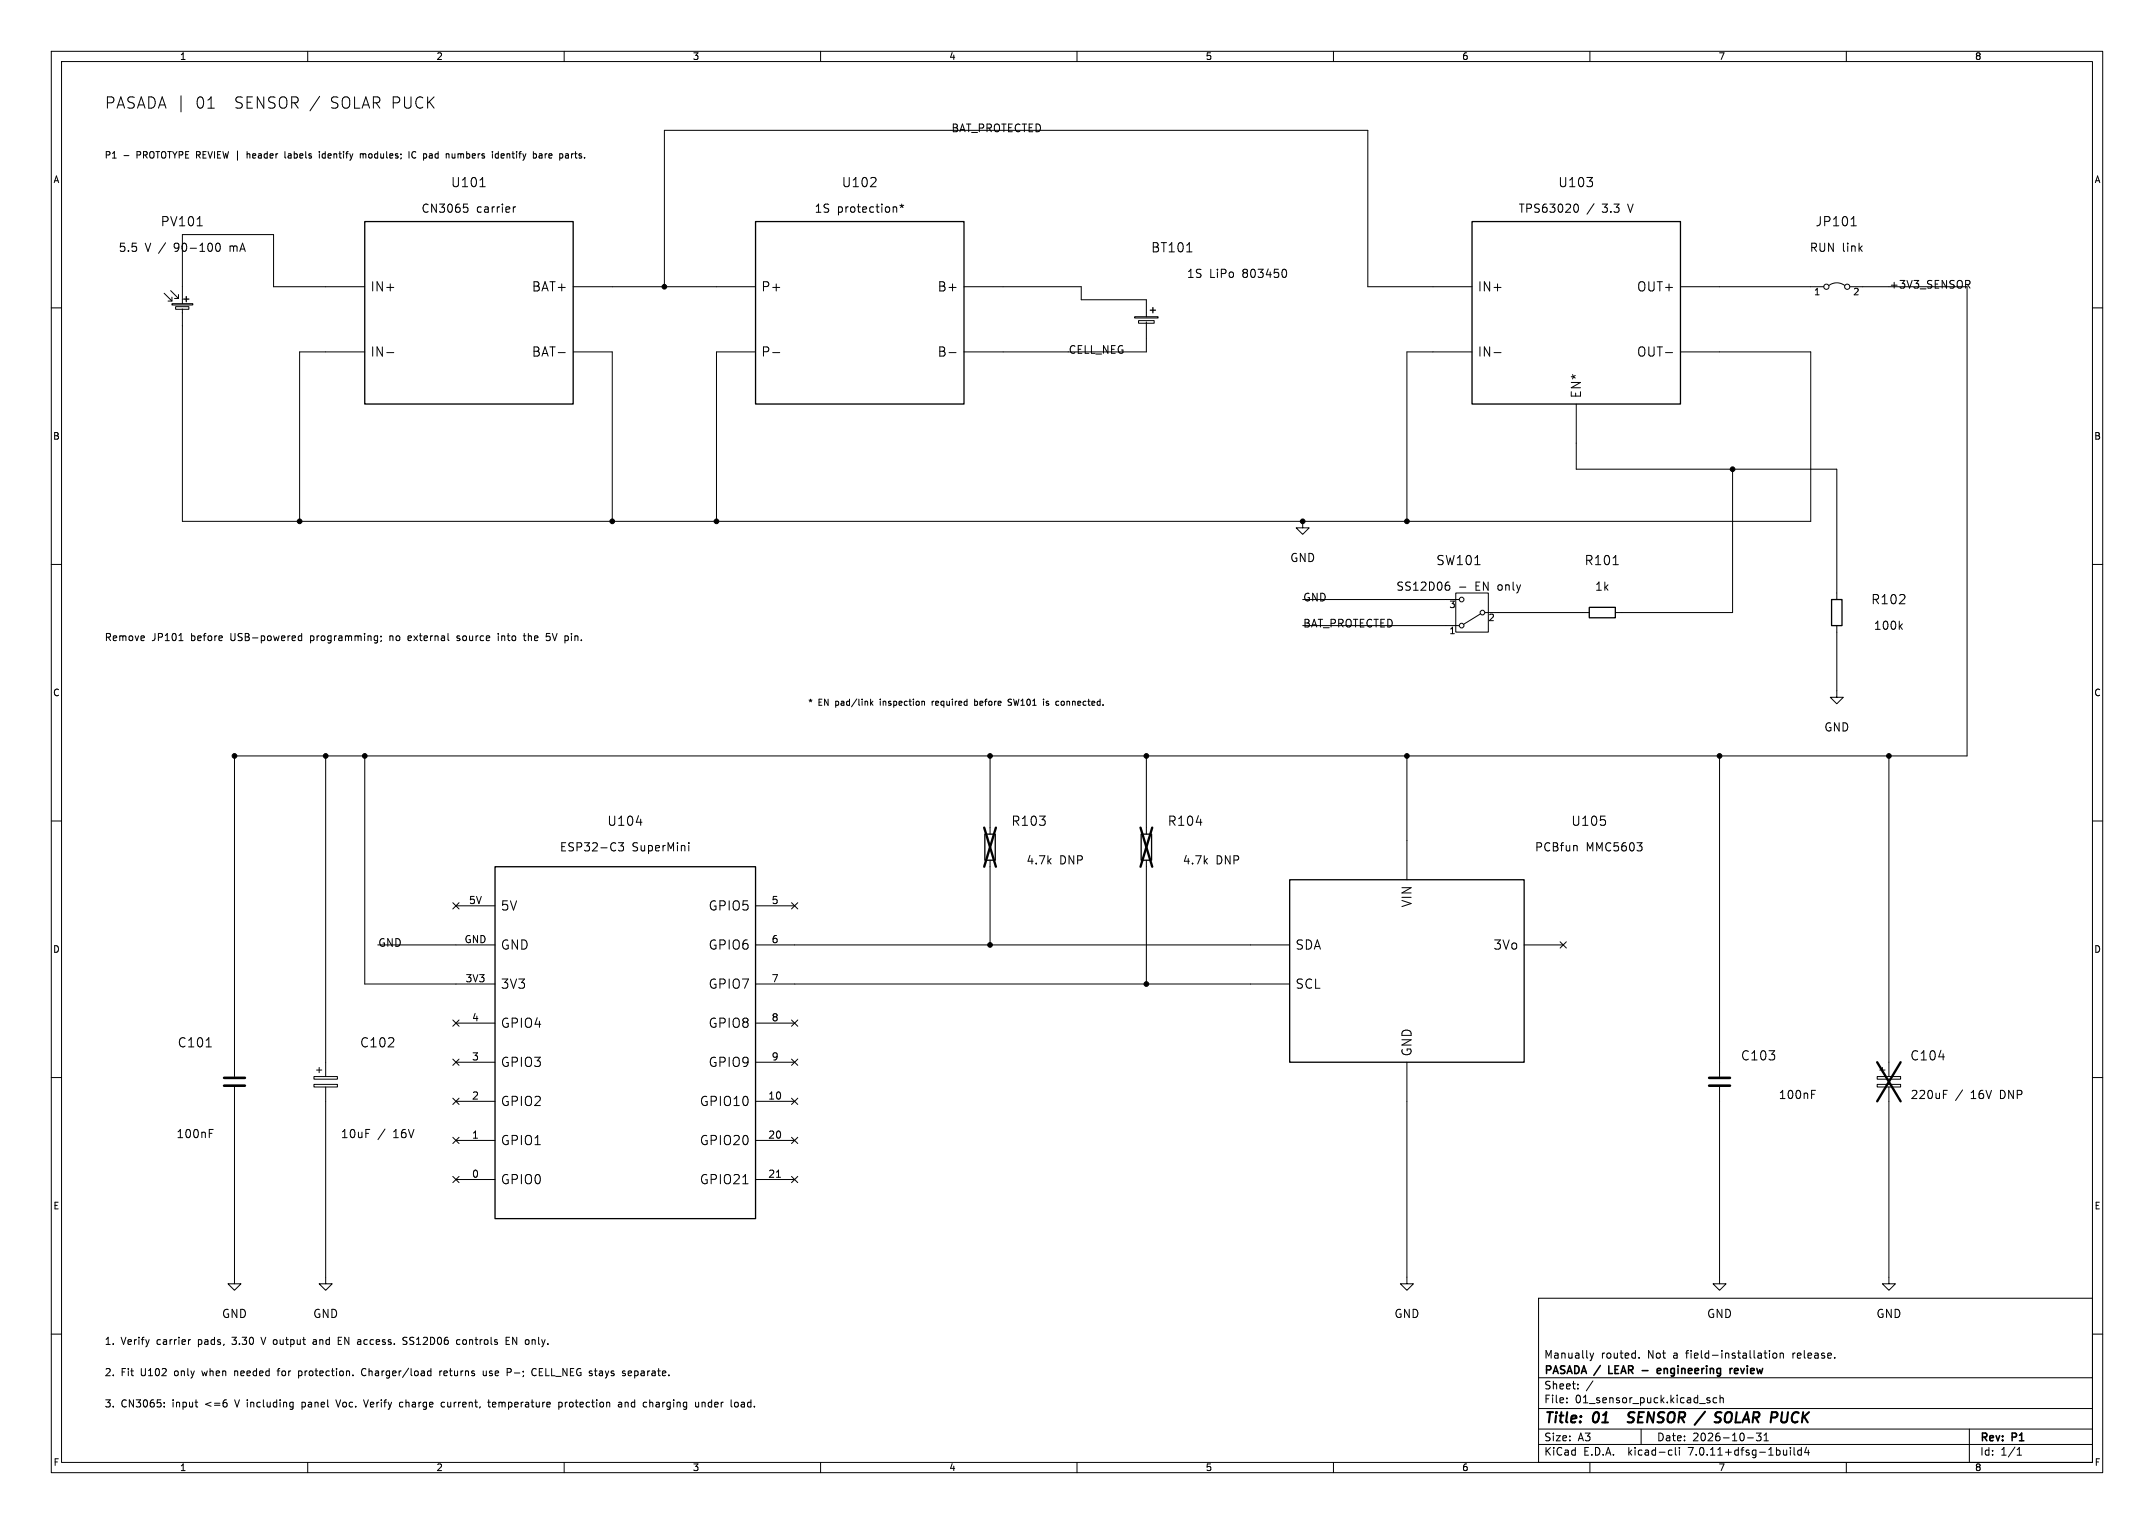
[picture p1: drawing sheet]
<svg xmlns="http://www.w3.org/2000/svg" width="420mm" height="297mm" viewBox="0 0 420 297" stroke-linecap="round" stroke-linejoin="round" font-family="sans-serif">
<g fill="none" stroke="#000" stroke-width=".19">
<path d="M10 10h400v277h-400zM12 12h396v273h-396zM60 10v2M62.3 18.8l-1.9 2.8M110 10v2M160 10v2M210 10v2M260 10v2M310 10v2M360 10v2M24.2 30.3h.9M48.2 29.5v1.3"/>
<path d="M48.4 30l-.2 .1M55.6 29.5v1.1l.1 .2M62.3 29.5v.2M62.3 30v.8M70.3 30v.8M70.3 30.1l.3-.1 .2 .1M70.8 30.1v.7M71 30l-.2 .1M79.7 29.5v1.3M80.8 29.5a.64 .64 0 0 0-.5 .7 .64 .64 0 0 0 .5 .6M83.7 30.4v.3M88.2 30v.6l.1 .2"/>
<path d="M90.4 39.8h.8M93.6 36.4h1M97.2 29.5v1.3M97.2 30h-.4l-.2 .2 .1 .5h.5M104.1 30h.3l.2 .2-.1 .5-.4 .1M105.1 30h.5l.1 .8M105.7 30.3h-.4l-.2 .2 .2 .3 .4-.1M110.3 30h.5v.8M110.3 30.7h.5M110.8 30.3l-.5 .1M175.4 40l.4 .2M175.8 39.8v.4"/>
<path d="M176.2 40l-.4 .2M307.2 39.8a.85 .85 0 0 1 .6 .8 .85 .85 0 0 1-.6 .8M310.8 39.7l-1.4 2.1M10 60h2M32 57.2l1.5 1.5M33.3 56.6l1.5 1.6M33.5 59.2h4.1v.2h-4.1zM33.5 57.9v.8h-.7M34.2 59.8h2.6v.5h-2.6zM34.8 57.4v.8h-.8M38.4 44h1.1M42.3 47.5l.1-.1a.85 .85 0 0 1 .6 .8 .85 .85 0 0 1-.6 .8 1.06 1.06 0 0 1-.1-1.5z"/>
<path d="M71.1 55.9h-17.8v-10.2h-17.7v13.5M90.9 40.4l.3 .3v.4l-.3 .3M100.1 40.3v1.1M100.5 40.3l-.3 .1-.1 .2M111.8 55.9h35.5M129.5 55.9v-30.5h137.2v30.5h20.3M174.4 40.3l.4 .1v.1v.9M175.8 40.2l-.2 .3M175.8 40.2l.3 .3M188 55.9h22.8v2.5h12.7v3.3M231.4 49.1h1M250.3 52.5a.85 .85 0 0 1 .6 .8 .85 .85 0 0 1-.6 .8"/>
<path d="M327.7 55.9h27.9M356.6 55.6a2.54 2.54 0 0 1 3.1 0M360.7 55.9h22.8v91.4h-337.8v62.5M360.9 44h1.1M361.3 42.5l.1-.3v1.8M383.6 55.4l.5 .8M383.8 54.7l.3 .2-.1 .4-.2 .1M408 60h2M35.6 60.2v41.4h317.5v-33h-25.4M71.1 68.6h-12.7v33M75.4 68.7h1.4M108.8 68.7h1.4"/>
<path d="M111.8 68.6h7.6v33M147.3 68.6h-7.6v33M150.7 68.7h1.3M185 68.7h1.4M221.2 61.7h4.6v.3h-4.6zM222 62.5h3v.5h-3zM223.5 62.7v5.9h-35.5M287 68.6h-12.7v33M291.3 68.7h1.4M307.3 78.7v12.7h50.8v25.4M324.7 68.7h1.4M337.8 91.4v28h-22.8"/>
<path d="M10 110h2M254 101.6v1.3h1.3l-1.3 1.2-1.3-1.2h1.3M254 116.8h30.5M282.2 113.4h.3M282.4 114l.3 .3v.4l-.3 .3M283.8 115.6h6.4v7.6h-6.4zM284.6 114.4h1.2M287.6 110h1M288.7 119.6l-3.3 2.1M289.6 119.4h20.3M314.5 110h1M408 110h2"/>
<path d="M34.9 124.8h.8M58.8 124l-.4-.1-.2 .3 .1 .6h.5M58.8 123.4v1.4M73.2 123.9l.4 .1M73.6 124.8h-.4M73.6 123.9v1.1l-.2 .3M74.3 124v.1M74.4 124.8l-.2 .2M79.8 123.9l-.2 .2v.5l.2 .2M80.2 124.2l-.6 .2M89.1 124.8h.4M89.5 123.9l-.4 .2 .1 .2 .3 .1"/>
<path d="M97.2 123.4v.2M97.2 123.9v.9M102 123.9h.6M102.2 123.4v1.2l.4 .2M106.6 123.4h.6M106.7 124h.3l.3 .2M107.3 124.6l-.3 .2h-.3M169.8 136.3v1.2M169.9 137l.3 .5M170.2 136.7l-.4 .4M179.8 136.7h.4l.1 .8M181.8 136.7v.8"/>
<path d="M181.8 136.8v.1M190 136.3v1.2M190 137.4l.4 .1M190.4 136.7h-.4M196.6 137.4h.5M197.1 136.3h-.4l-.1 .3 .5 .3M203.5 136.3v.1M203.5 136.7v.8M204 137.4l.3 .1M204.2 136.7l-.2 .1 .2 .3M206.3 136.7h.1M206.4 137.4l-.1 .1"/>
<path d="M254 121.9h30.5M358.1 121.9v14h1.3l-1.3 1.3-1.2-1.3h1.2M370.5 122l.4 .7M370.9 121.6l-.6 .6M10 160h2M63.5 147.3v62.5M71.1 147.3v44.5h25.4M193 147.3v15.3M223.5 147.3v15.3M274.3 147.3v24.2M335.3 147.3v62.5M368.3 147.3v62.5"/>
<path d="M408 160h2M88.3 175.9l1.2 1.2M88.9 176.5h7.6M89.5 175.9l-1.2 1.2M120.6 164.2h1l-.6 .6 .5 .2v.7l-.2 .1h-.5l-.2-.1M124.1 160.2h1.1M134.3 164.2v.2M134.3 164.8v1M147.3 176.5h7.6M154.3 175.9l1.2 1.2M155.5 175.9l-1.2 1.2M193 167.6v16.6"/>
<path d="M223.5 167.6v24.2M73.7 184.2h22.8M88.3 198.8l1.2 1.2M88.9 199.4h7.6M89.5 198.8l-1.2 1.2M147.3 184.2h104.2M147.3 191.8h104.2M147.3 199.4h7.6M154.3 198.8l1.2 1.2M155.5 198.8l-1.2 1.2M297.2 184.2h7.6M304.2 183.5l1.2 1.3"/>
<path d="M305.4 183.5l-1.2 1.3M10 210h2M40.2 204h1M45.7 211.8v38.4h1.3l-1.3 1.3-1.3-1.3h1.3M61.2 209.8h4.6v.5h-4.6zM61.2 211.3h4.6v.5h-4.6zM61.7 208.5h1M62.2 208v1M63.5 211.8v38.4h1.3l-1.3 1.3-1.3-1.3h1.3M88.3 206.4l1.2 1.2M88.3 214l1.2 1.2M88.9 214.6h7.6"/>
<path d="M88.9 207h7.6M89.5 206.4l-1.2 1.2M89.5 214l-1.2 1.2M147.3 214.6h7.6M147.3 207h7.6M154.3 214l1.2 1.2M154.3 206.4l1.2 1.2M155.5 214l-1.2 1.2M155.5 206.4l-1.2 1.2M274.3 207v43.2h1.3l-1.3 1.3-1.3-1.3h1.3M335.3 211.8v38.4h1.2l-1.2 1.3-1.3-1.3h1.3M353.2 212.5h.8"/>
<path d="M366 209.8h4.6v.5h-4.6zM366 211.3h4.6v.5h-4.6zM366.5 208.5h1M367 208v1M368.3 211.8v38.4h1.3l-1.3 1.3-1.3-1.3h1.3M378.9 212.5h.8M382.7 212.4l-1.4 2.1M408 210h2M40.8 220.1h.8M75.1 220l-1.4 2.1M88.3 221.6l1.2 1.3M88.3 229.3l1.2 1.2"/>
<path d="M88.9 229.9h7.6M88.9 222.2h7.6M89.5 221.6l-1.2 1.3M89.5 229.3l-1.2 1.2M147.3 229.9h7.6M147.3 222.2h7.6M151.4 229.4h.8M154.3 221.6l1.2 1.3M154.3 229.3l1.2 1.2M155.5 221.6l-1.2 1.3M155.5 229.3l-1.2 1.2M10 260h2"/>
<path d="M300 253h108v32h-108zM408 260h2M32 274.1v.1M32 273.3v.2M37.2 261.1l-.4 .2M38 273.3h.6M38.4 274.2h.2M44.2 273.4l.1 .2-.1 .5M50.9 260.6l.5 1.4M54 267.2h.6M56.8 273.3h.4M57.2 274.1l-.4 .1"/>
<path d="M57.2 273.3v1.1l-.3 .3M58.2 267.2v1.4M58.2 268l.4 .1M58.6 267.2h-.4M58.9 273.3v1.4M58.9 274.1l.1 .1M59 273.3h-.1M61.5 261.1h-.4M61.6 261.5h-.4l-.2 .2 .1 .2 .5 .1M65.5 272.8l.5 1.4M66 261.3h.4M66.6 260.6h-.6v1.4h.6"/>
<path d="M68.8 268v.1M70.9 272.8l.5 1.4 .4-1.4M71 266.7a.75 .75 0 0 0-.5 .7 .75 .75 0 0 0 .5 .7M78.6 273.3h-.4l-.3 .2 .1 .6h.6M79.4 260.7l-.6-.1-.2 .3 .1 .3 .6 .3v.4l-.2 .1-.5-.1M83.4 267.8l.2 .3 .4-.1M84 267.2h-.4l-.2 .2M84 266.7v1.4M85.8 267.2v.9M86.2 267.2l-.4 .2M86.7 273.3h-.4l-.3 .2 .2 .6h.5M89.7 261.1h-.4l-.3 .2 .2 .6h.5"/>
<path d="M94.2 267.2l.1 .8 .3 .1 .2-.1M94.8 267.2v.9M95.1 273.3h.5M95.3 272.8v1.2l.3 .2M96.2 273.3l-.2 .2v.5l.2 .2M96.7 273.6l-.7 .1M98.7 261.3h.5M98.9 266.7h.5l.3 .3-.1 .4h-.7M99.4 260.6h-.7v1.4h.7M104.6 266.8a.66 .66 0 0 0-1 .5 .66 .66 0 0 0 .7 .8l.3-.1M109 273.3h.4l.2 .2-.1 .6h-.5M109 273.3v1.4"/>
<path d="M120.6 273.3h.6v.9M121.2 273.6l-.4 .1-.2 .2 .2 .3 .4-.1M123 267.2h-.3l-.2 .2 .1 .6 .4 .1M123.2 267.5l-.7 .1M126.7 272.8v1.4M127.1 273.3l-.4 .1M135.6 273.3l.1 .8 .3 .1 .2-.1M136.2 273.3v.9M136.9 273.3v.9M137.4 273.3h-.3l-.2 .1M143.5 273.3h.3l.2 .2-.1 .6-.4 .1M300 278.5h108"/>
<path d="M300 274.5h108M300 268.5h108M305.5 273.2v.2M305.5 272.5v.1M307.7 270.5v.2M307.7 269.8v.1M310 263.7l.4 1M310.4 264.7l-.4 .5M310.6 269.1l-1.3 1.9M310.7 263.7l-.3 1M319.6 264.5v.2M320 278.5v3"/>
<path d="M332.8 272.7l.6 .4-.2 .3-.4-.1M333.4 272.5l-.4-.1-.2 .2M334.7 272.5l-.4-.1-.3 .3 .2 .6h.5M335.4 272.5l.2-.1 .3 .1 .1 .9M335.4 271.9v1.5M342.4 279.3h1l-.5 .6 .4 .1v.6l-.2 .2-.7-.2M343.9 279.7l.5-.4v1.5M343.9 263.7h.6M344.2 263.2v1.3l.3 .2M345 263.2v.1M345 263.7v1M345.8 263.8l.4-.1 .2 .3v.4l-.2 .3-.4-.1-.1-.2z"/>
<path d="M347.1 263.8l.2-.1 .4 .1v.9M347.1 263.7v1M384 278.5v6.5M60 285v2M110 285v2M160 285v2M210 285v2M260 285v2M300 281.5h108M310 285v2M325.6 282.6l.4 .1M326 283.5l-.4 .1"/>
<path d="M326.7 282.1v1.3l.2 .2M327.4 282.1v.1M327.4 282.6v1M340.7 280.2h1.2M343.9 280.8h.9M349.1 282.1v.1M349.1 282.6v1M349.8 282.1v1.3l.2 .2M351.2 282.7l-.4-.1-.3 .3 .2 .6h.5M351.2 282.1v1.5M352.2 282l-.3 1.1h.9M352.6 282.6v1"/>
<path d="M360 285v2M393.3 283.6h.9M393.3 282.5l.4-.4v1.5"/>
<circle cx="356.1" cy="55.9" r=".51"/>
<circle cx="360.2" cy="55.9" r=".51"/>
<circle cx="285" cy="116.8" r=".46"/>
<circle cx="289.1" cy="119.4" r=".46"/>
<circle cx="285" cy="121.9" r=".46"/>
</g>
<path d="M318.4 277a.85 .85 0 0 1-1.1 .1M318.4 275.2h-.4l-.3 .2a.45 .45 0 0 0 .1 .8l.6 .1M332.5 275.1l-2.1 2.6M335.4 275.2l.3 .1M336.9 275.2l-.2 .1a1.24 1.24 0 0 0 0 1.9h.4" fill="none" stroke="#000" stroke-width=".4"/>
<path d="M313.7 266.2v1.5h.7M323.1 267.2l.7-.2v-.2l-.5-.1-.2 .2 .1 .7h.6M337.8 266.7l-.3 .1M338.2 267.2l.7-.2-.1-.2-.4-.1-.2 .2 .1 .7h.5" fill="none" stroke="#000" stroke-width=".3"/>
<g fill="none" stroke="#000" stroke-width=".25">
<path d="M35.8 58.3h1M36.3 57.8v1M71.1 43.2h40.7v35.5h-40.7zM147.3 43.2h40.7v35.5h-40.7zM224.8 59.9v1.1M287 43.2h40.7v35.5h-40.7zM224.3 60.5h1M309.9 118.4h5.1v2h-5.1zM357.1 116.8h2.1v5.1h-2.1zM96.5 168.9h50.8v68.6h-50.8zM192 162.6h2.1v5h-2.1zM222.5 162.6h2v5h-2z"/>
<path d="M251.5 171.5h45.7v35.5h-45.7z"/>
</g>
<path d="M191.9 161.3l2.3 7.6M194.2 161.3l-2.3 7.6M222.4 161.3l2.3 7.6M224.7 161.3l-2.3 7.6M366 207l4.6 7.6M370.6 207l-4.6 7.6" fill="none" stroke="#000" stroke-width=".46"/>
<path d="M43.7 211.6h4.1M43.7 210.1h4.1M333.2 211.6h4.1M333.2 210.1h4.1" fill="none" stroke="#000" stroke-width=".51"/>
<g fill="#000" stroke="#000" stroke-width=".19">
<circle cx="129.5" cy="55.9" r=".46"/>
<circle cx="337.8" cy="91.4" r=".46"/>
<circle cx="58.4" cy="101.6" r=".46"/>
<circle cx="119.4" cy="101.6" r=".46"/>
<circle cx="139.7" cy="101.6" r=".46"/>
<circle cx="254" cy="101.6" r=".46"/>
<circle cx="274.3" cy="101.6" r=".46"/>
<circle cx="45.7" cy="147.3" r=".46"/>
<circle cx="63.5" cy="147.3" r=".46"/>
<circle cx="71.1" cy="147.3" r=".46"/>
<circle cx="193" cy="147.3" r=".46"/>
<circle cx="223.5" cy="147.3" r=".46"/>
<circle cx="274.3" cy="147.3" r=".46"/>
<circle cx="335.3" cy="147.3" r=".46"/>
<circle cx="368.3" cy="147.3" r=".46"/>
<circle cx="193" cy="184.2" r=".46"/>
<circle cx="223.5" cy="191.8" r=".46"/>
</g>
<g font-size="3.1">
<text x="20.3" y="21.4">PASADA |</text>
<text x="38" y="21.4">01</text>
<text x="45.5" y="21.4">SENSOR /</text>
<text x="64.2" y="21.4">SOLAR PUCK</text>
</g>
<g font-size="2.8">
<text x="301" y="277.9">Title:</text>
<text x="310.6" y="277.9">01</text>
<text x="319.1" y="277.9">SENSOR</text>
<text x="333.2" y="277.9">/</text>
<text x="337.7" y="277.9">SOLAR PUCK</text>
</g>
<g font-size="2.5">
<text x="87.9" y="36.7">U101</text>
<text x="164.1" y="36.7">U102</text>
<text x="303.8" y="36.7">U103</text>
<text x="31.3" y="44.3">PV101</text>
<text x="353.9" y="44.3">JP101</text>
<text x="224.4" y="49.4">BT101</text>
<text x="72.1" y="57">IN+</text>
<text x="103.7" y="57">BAT+</text>
<text x="148.3" y="57">P+</text>
<text x="182.8" y="57">B+</text>
<text x="288" y="57">IN+</text>
<text x="319.2" y="57">OUT+</text>
<text x="72.1" y="69.7">IN-</text>
<text x="103.7" y="69.7">BAT-</text>
<text x="148.3" y="69.7">P-</text>
<text x="182.8" y="69.7">B-</text>
<text x="288" y="69.7">IN-</text>
<text x="319.2" y="69.7">OUT-</text>
<text x="308.5" y="77.7" transform="rotate(-90 308.5 77.7)">EN*</text>
<text x="280" y="110.3">SW101</text>
<text x="308.9" y="110.3">R101</text>
<text x="364.8" y="118">R102</text>
<text x="118.4" y="161.1">U104</text>
<text x="197.1" y="161.1">R103</text>
<text x="227.6" y="161.1">R104</text>
<text x="306.3" y="161.1">U105</text>
<text x="97.5" y="177.7">5V</text>
<text x="138.1" y="177.7">GPIO5</text>
<text x="275.4" y="176.8" transform="rotate(-90 275.4 176.8)">VIN</text>
<text x="97.5" y="185.3">GND</text>
<text x="138.1" y="185.3">GPIO6</text>
<text x="252.5" y="185.3">SDA</text>
<text x="291.2" y="185.3">3Vo</text>
<text x="97.5" y="192.9">3V3</text>
<text x="138.1" y="192.9">GPIO7</text>
<text x="252.5" y="192.9">SCL</text>
<text x="97.5" y="200.5">GPIO4</text>
<text x="138.1" y="200.5">GPIO8</text>
<text x="34.6" y="204.3">C101</text>
<text x="70.1" y="204.3">C102</text>
<text x="97.5" y="208.1">GPIO3</text>
<text x="138.1" y="208.1">GPIO9</text>
<text x="275.4" y="206" transform="rotate(-90 275.4 206)">GND</text>
<text x="339.4" y="206.9">C103</text>
<text x="372.4" y="206.9">C104</text>
<text x="97.5" y="215.8">GPIO2</text>
<text x="136.4" y="215.8">GPIO10</text>
<text x="97.5" y="223.4">GPIO1</text>
<text x="136.4" y="223.4">GPIO20</text>
<text x="97.5" y="231">GPIO0</text>
<text x="136.4" y="231">GPIO21</text>
</g>
<g font-size="2.2">
<text x="82.1" y="41.7">CN3065</text>
<text x="92.8" y="41.7">carrier</text>
<text x="158.8" y="41.7">1S</text>
<text x="163.2" y="41.7">protection*</text>
<text x="296" y="41.7">TPS63020</text>
<text x="312.4" y="41.7">3.3</text>
<text x="317.5" y="41.7">V</text>
<text x="23.1" y="49.3">5.5</text>
<text x="28.2" y="49.3">V /</text>
<text x="34" y="49.3">90-100</text>
<text x="45" y="49.3">mA</text>
<text x="352.8" y="49.3">RUN link</text>
<text x="231.4" y="54.4">1S</text>
<text x="235.8" y="54.4">LiPo</text>
<text x="242.2" y="54.4">803450</text>
<text x="251.5" y="109.7">GND</text>
<text x="272.2" y="115.3">SS12D06</text>
<text x="287.6" y="115.3">EN only</text>
<text x="310.9" y="115.3">1k</text>
<text x="365.3" y="122.9">100k</text>
<text x="355.6" y="142.8">GND</text>
<text x="109.1" y="166.1">ESP32-C3</text>
<text x="123.2" y="166.1">SuperMini</text>
<text x="299.2" y="166.1">PCBfun</text>
<text x="309.2" y="166.1">MMC5603</text>
<text x="200.1" y="168.7">4.7k</text>
<text x="206.5" y="168.7">DNP</text>
<text x="230.6" y="168.7">4.7k</text>
<text x="237" y="168.7">DNP</text>
<text x="346.8" y="214.4">100nF</text>
<text x="372.5" y="214.4">220uF</text>
<text x="384.2" y="214.4">16V</text>
<text x="390" y="214.4">DNP</text>
<text x="34.3" y="222">100nF</text>
<text x="66.4" y="222">10uF</text>
<text x="76.6" y="222">16V</text>
<text x="43.2" y="257.1">GND</text>
<text x="61" y="257.1">GND</text>
<text x="271.8" y="257.1">GND</text>
<text x="332.8" y="257.1">GND</text>
<text x="365.8" y="257.1">GND</text>
</g>
<g font-size="2.1">
<text x="185.4" y="26">BAT_PROTECTED</text>
<text x="368.3" y="56.4">+3V3_SENSOR</text>
<text x="208.3" y="69.1">CELL_NEG</text>
<text x="254" y="117.4">GND</text>
<text x="254" y="122.5">BAT_PROTECTED</text>
<text x="73.7" y="184.7">GND</text>
<text x="301" y="268.2">PASADA /</text>
<text x="301" y="265">Manually</text>
<text x="312.1" y="265">routed.</text>
<text x="314.3" y="268.2">LEAR -</text>
<text x="321.3" y="265">Not</text>
<text x="325" y="268.2">engineering</text>
<text x="326.4" y="265">a</text>
<text x="329" y="265">field-installation</text>
<text x="339.8" y="268.2">review</text>
<text x="349.9" y="265">release.</text>
<text x="301" y="273.7">File:</text>
<text x="301" y="271">Sheet:</text>
<text x="307.1" y="273.7">01_sensor_puck.kicad_sch</text>
<text x="301" y="281.1">Size:</text>
<text x="307.6" y="281.1">A3</text>
<text x="323" y="281.1">Date:</text>
<text x="330" y="281.1">2026-10-31</text>
<text x="386" y="281.3">Rev:</text>
<text x="392.4" y="281.3">P1</text>
<text x="301" y="283.9">KiCad</text>
<text x="308.7" y="283.9">E.D.A.</text>
<text x="317.6" y="283.9">kicad-cli</text>
<text x="329.5" y="283.9">7.0.11+dfsg-1build4</text>
<text x="386" y="283.9">Id:</text>
<text x="390.1" y="283.9">1/1</text>
</g>
<g font-size="1.9">
<text x="20.3" y="125.1">Remove</text>
<text x="29.6" y="125.1">JP101</text>
<text x="37.3" y="125.1">before</text>
<text x="45.1" y="125.1">USB-powered</text>
<text x="60.8" y="125.1">programming;</text>
<text x="76.5" y="125.1">no</text>
<text x="80.3" y="125.1">external</text>
<text x="90" y="125.1">source</text>
<text x="98.1" y="125.1">into</text>
<text x="103.4" y="125.1">the</text>
<text x="107.9" y="125.1">5V</text>
<text x="111.7" y="125.1">pin.</text>
<text x="91.4" y="176.3">5V</text>
<text x="150.4" y="176.3">5</text>
<text x="90.5" y="183.9">GND</text>
<text x="150.4" y="183.9">6</text>
<text x="90.7" y="191.5">3V3</text>
<text x="150.4" y="191.5">7</text>
<text x="92" y="199.1">4</text>
<text x="150.4" y="199.1">8</text>
<text x="92" y="206.8">3</text>
<text x="150.4" y="206.8">9</text>
<text x="92" y="214.4">2</text>
<text x="149.7" y="214.4">10</text>
<text x="92" y="222">1</text>
<text x="149.7" y="222">20</text>
<text x="92" y="229.6">0</text>
<text x="149.7" y="229.6">21</text>
<text x="20.3" y="262.3">1.</text>
<text x="23.6" y="262.3">Verify</text>
<text x="30.6" y="262.3">carrier</text>
<text x="38.8" y="262.3">pads,</text>
<text x="45.6" y="262.3">3.30</text>
<text x="51.5" y="262.3">V output</text>
<text x="61.9" y="262.3">and</text>
<text x="66.9" y="262.3">EN access.</text>
<text x="80" y="262.3">SS12D06</text>
<text x="90.6" y="262.3">controls</text>
<text x="100.4" y="262.3">EN only.</text>
<text x="20.3" y="268.4">2.</text>
<text x="23.6" y="268.4">Fit</text>
<text x="27.5" y="268.4">U102</text>
<text x="34.2" y="268.4">only</text>
<text x="39.8" y="268.4">when</text>
<text x="46.2" y="268.4">needed</text>
<text x="54.9" y="268.4">for</text>
<text x="59" y="268.4">protection.</text>
<text x="71.5" y="268.4">Charger/load</text>
<text x="86.9" y="268.4">returns</text>
<text x="95.6" y="268.4">use</text>
<text x="100.4" y="268.4">P-;</text>
<text x="105.4" y="268.4">CELL_NEG stays</text>
<text x="123.5" y="268.4">separate.</text>
<text x="20.3" y="274.5">3.</text>
<text x="23.6" y="274.5">CN3065:</text>
<text x="33.7" y="274.5">input</text>
<text x="40.2" y="274.5">&lt;=6</text>
<text x="46.2" y="274.5">V including</text>
<text x="59.5" y="274.5">panel</text>
<text x="66.5" y="274.5">Voc.</text>
<text x="72.1" y="274.5">Verify</text>
<text x="79.1" y="274.5">charge</text>
<text x="87.4" y="274.5">current,</text>
<text x="96.8" y="274.5">temperature</text>
<text x="110.6" y="274.5">protection</text>
<text x="122.5" y="274.5">and</text>
<text x="127.5" y="274.5">charging</text>
<text x="137.8" y="274.5">under</text>
<text x="145" y="274.5">load.</text>
</g>
<g font-size="1.8">
<text x="35" y="11.9">1</text>
<text x="85" y="11.9">2</text>
<text x="135" y="11.9">3</text>
<text x="185" y="11.9">4</text>
<text x="235" y="11.9">5</text>
<text x="285" y="11.9">6</text>
<text x="335" y="11.9">7</text>
<text x="385" y="11.9">8</text>
<text x="10.3" y="35.9">A</text>
<text x="20.3" y="31.1">P1</text>
<text x="26.7" y="31.1">PROTOTYPE REVIEW |</text>
<text x="48.8" y="31.1">header</text>
<text x="56.4" y="31.1">labels</text>
<text x="63.3" y="31.1">identify</text>
<text x="71.5" y="31.1">modules;</text>
<text x="81.2" y="31.1">IC</text>
<text x="84.2" y="31.1">pad</text>
<text x="88.8" y="31.1">numbers</text>
<text x="98.1" y="31.1">identify</text>
<text x="106.2" y="31.1">bare</text>
<text x="111.6" y="31.1">parts.</text>
<text x="408.3" y="35.9">A</text>
<text x="353.6" y="57.9">1</text>
<text x="361.2" y="57.9">2</text>
<text x="10.3" y="85.9">B</text>
<text x="408.2" y="85.9">B</text>
<text x="282.5" y="118.8">3</text>
<text x="282.5" y="123.9">1</text>
<text x="290.1" y="121.4">2</text>
<text x="10.3" y="135.9">C</text>
<text x="408.2" y="135.9">C</text>
<text x="10.3" y="185.9">D</text>
<text x="408.2" y="185.9">D</text>
<text x="10.3" y="235.9">E</text>
<text x="408.3" y="235.9">E</text>
<text x="10.3" y="285.9">F</text>
<text x="35" y="286.9">1</text>
<text x="85" y="286.9">2</text>
<text x="135" y="286.9">3</text>
<text x="185" y="286.9">4</text>
<text x="235" y="286.9">5</text>
<text x="285" y="286.9">6</text>
<text x="335" y="286.9">7</text>
<text x="385" y="286.9">8</text>
<text x="408.3" y="285.9">F</text>
</g>
<g font-size="1.7">
<text x="157.5" y="137.7">*</text>
<text x="159.5" y="137.7">EN pad/link</text>
<text x="171.9" y="137.7">inspection</text>
<text x="182.2" y="137.7">required</text>
<text x="190.7" y="137.7">before</text>
<text x="197.5" y="137.7">SW101</text>
<text x="204.6" y="137.7">is</text>
<text x="207.3" y="137.7">connected.</text>
</g>
</svg>
